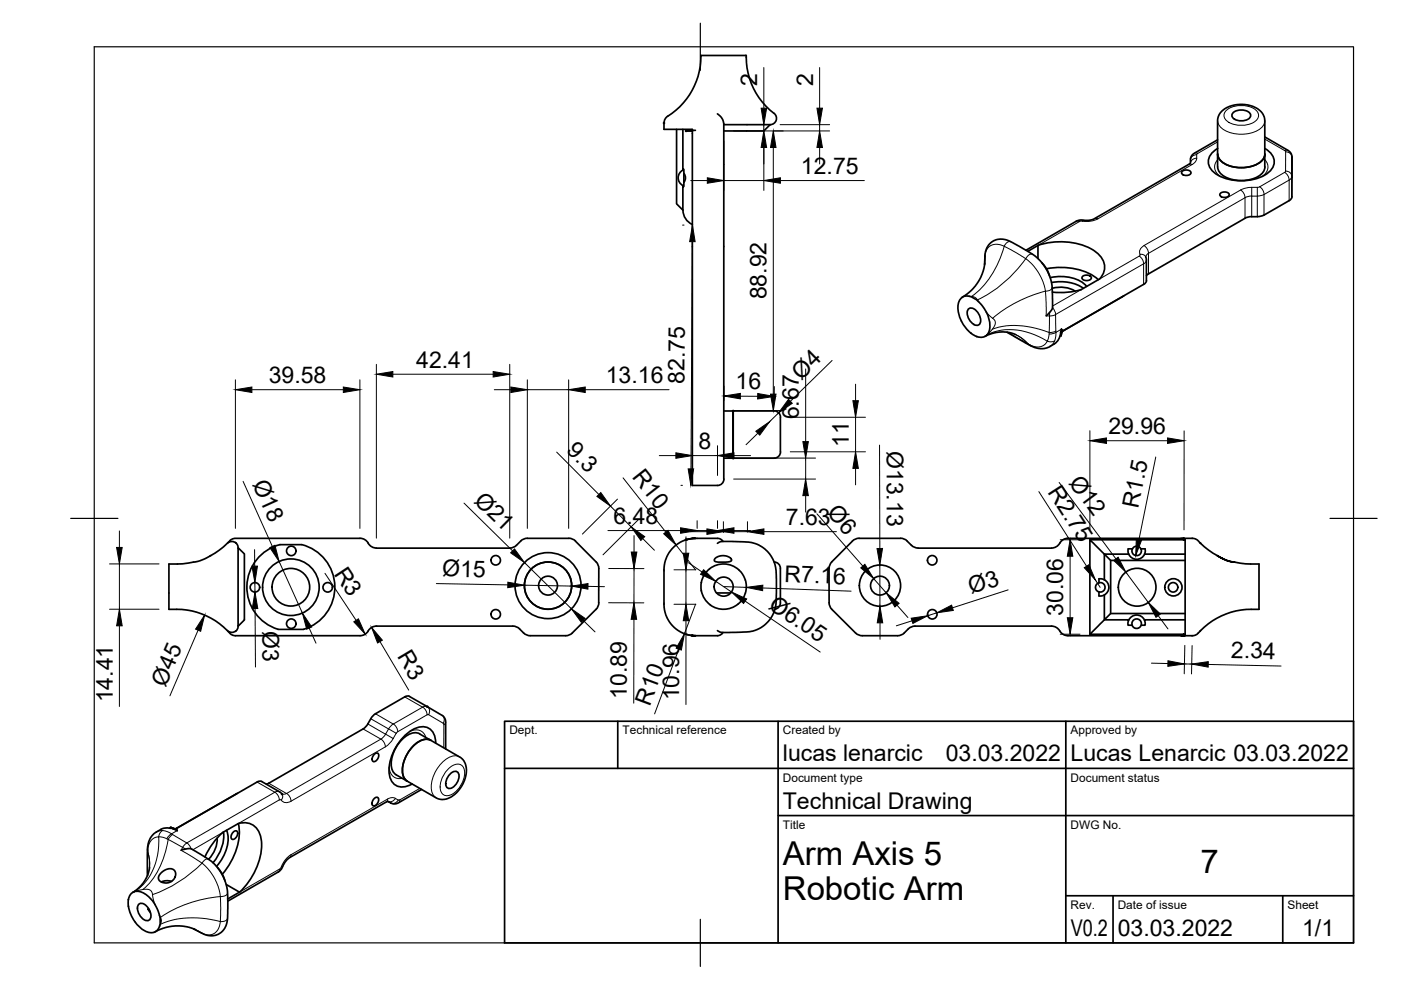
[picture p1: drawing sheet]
<svg xmlns="http://www.w3.org/2000/svg" width="297mm" height="210mm" viewBox="0 0 297 210" stroke-linecap="round" stroke-linejoin="round" font-family="sans-serif">
<!-- layer: Sichtbar -->
<g fill="none" stroke="#000" stroke-width=".36">
<path d="M143.4 27.4v15.8l1.4 1.3v-5.1v.2l.2-.1v-.8l.3-.9-.3-1v-.9h-.2v.2v-8.7M144.8 36.1a1.83 1.83 0 0 0-1 1.6 1.83 1.83 0 0 0 1 1.6M145 36.8v1.9M145.5 27.8h1.3zM146.8 27.8h.1M147.4 27.6h-.6v75.3h5.3a1.34 1.34 0 0 0 1.4-1.3M152.1 24.1l.9 .9 .5 1.2v75.4M153.5 26.4h9.8l-1.4 1.4h-8.4M164.1 24a15 15 0 0 1-5.9-12.2h-9.5a15.7 15.7 0 0 1-7.4 13.1l-.4 .7-.1 1.8h6v.4M164.1 24a1.34 1.34 0 0 1 .5 1.5 1.34 1.34 0 0 1-1.3 .9M250.6 36.4a1.25 1.25 0 0 1 1.9 .2 1.16 1.16 0 0 1-2 0zM258.1 35.4v-9.9l.2-.8 .5-.9 1.2-.9 1.5-.6 1.3-.2 1.6 .1 1.7 .6 1.3 .9 .6 .9 .2 .9v9.9"/>
<path d="M258.1 29.6l-5.1 3-.5 .7-.1 1.3-.2 .2-20.2 11.6-1.2 .3-1.7-.1-.8 .2-10.8 6.3M258.2 32.7a3.4 3.4 0 0 0 3 2.6 6.7 6.7 0 0 0 6.6-1.5l.4-1.1a3.4 3.4 0 0 1-3.2 2.7 6.9 6.9 0 0 1-6.3-1.5zM258.2 35.4a3.4 3.4 0 0 0 3 2.7 6.7 6.7 0 0 0 6.6-1.6l.4-1.1M258.2 31.5a2.94 2.94 0 0 0-1.4 4.5 9.3 9.3 0 0 0 8.5 2.1 6.3 6.3 0 0 0 4.6-2.8 3 3 0 0 0-1.7-3.8M261.4 24a2.63 2.63 0 0 1 3.8 .3 1.63 1.63 0 0 1-2 1.3 1.63 1.63 0 0 1-2-1.3zM268.2 29l4.9 2.9 .6 .6 .2 .7v4.4M273.9 37.7v4M144.8 44.5a3.3 3.3 0 0 0 2 3.1M208.7 56.1l.1-2.1 .5-1.5 .9-1.2 1.5-.6 1.4 .1 1.1 .4 5.3 3.1 1.2 1.1 1.2 1.8 1 2.6 .3 5.5-.5 .8-.9 .9M208.8 55.8l-.4 1.8-.9 2-1.4 1.9-2 1.5M217.9 53.3l2.2-1.3v2.8M220.1 52a14.4 14.4 0 0 1 12.1 1.3 3.7 3.7 0 0 1 .9 5.9"/>
<path d="M220.9 55.7l1.1 1.4 .5 1.4M221.9 57a13.5 13.5 0 0 1 11 2.3M222.7 58.9a8.8 8.8 0 0 1 7.2 1.3l.5 .5M223 59.9a9 9 0 0 1 6.7 1.2M229.5 58.7a1.25 1.25 0 0 1 1.9 .2 1.16 1.16 0 0 1-2 0zM233.1 59.2l-3.8 2.2a15.5 15.5 0 0 1-6.2 .5M242.9 54.5l.2 .4v4.6l-.2 .4-.4 .4M243.5 58.1l-.4 .3M258.7 41.1a1.25 1.25 0 0 1 1.9 .2 1.16 1.16 0 0 1-2 0zM265.4 45.9h1.2M265.4 45.9l-1.4 .4-20.5 11.8M273.9 41.7l-.1 .5-.5 .3-5.3 3.1-1.4 .3"/>
<path d="M205.3 65.5a1.64 1.64 0 0 1 2.2 1.1 1.65 1.65 0 0 1-.2 2.4 2.5 2.5 0 0 1-2-3.5zM205.9 70.7h.1M207.4 63.9l.9 .9 .8 1.4M207.5 63.9a3.1 3.1 0 0 0-3.2-1 2.1 2.1 0 0 0-1.2 2.2 7.6 7.6 0 0 0 2.8 5.6M209.1 66.2a4.6 4.6 0 0 1 .1 4.8 2.7 2.7 0 0 1-3.3-.3M215.3 70.9l-1.5-.4-1.5-.1-1.6 .2-1.9 .7M223.1 61.1a6.2 6.2 0 0 1 4.8 .6M224.9 71.2l.2-.9-.2 1M225.1 70.3l-.2 .1a3.6 3.6 0 0 1-2.7 3.3h-.1a4.6 4.6 0 0 1-4-.6l-4.6-2.7M238 62.9l-13.1 7.6M238.3 62.7l-.3 .2M242.5 60.3l-17.5 10v-.5v.5"/>
<path d="M153.5 97.1h10.6M153.5 87.1h10.6M155.4 87.1v10zM164.1 87.1a1.5 1.5 0 0 1 1.4 2v6.7M165.5 95.8a1.34 1.34 0 0 1-1.4 1.3M48.2 115.2l-1.7 1.4-2.3 1.5-1.8 .8-1.4 .3a18.2 18.2 0 0 1-5.2 .4v9.6a15.5 15.5 0 0 1 12.4 4.5M48.3 115.1l.7-.7 .7-.3h26.6a2.16 2.16 0 0 1 2 1.4 2 2 0 0 0 1.5 .7M49.9 115l.4 .5 .2 .6M50.1 115.2a1.32 1.32 0 0 0-1.9 0M50.5 116.1l1.3 1.3v14l-1.3 1.4zM59.4 115.5h4.5M59.4 115.5a9.3 9.3 0 0 0-7.1 8.8 9.3 9.3 0 0 0 6.6 9.1"/>
<path d="M64 115.5a9.3 9.3 0 0 1 7 8.8 9.3 9.3 0 0 1-6.6 9.1M79.8 116.2h28.3M110.4 114.7a3 3 0 0 1-2.3 1.5M110.4 114.7a1.87 1.87 0 0 1 1.4-.6h8.8l.8 .2 .6 .4M122 114.7l4.4 4.4 .4 .7 .2 .7v7.3l-.2 .8-.4 .6-5.1 5-.6 .4-.8 .2-7.9-.1a3.9 3.9 0 0 1-2.1-1.6l-1.2-.3M145.5 114.4l1.9-.3zM145.5 114.4v.1M151.6 118.4l.8-.4 1.1-.2 1 .3 .5 .4 .1 .3-.7 .3-2.2 .1-.7-.3zM152.1 115.2l1-.4a28.8 28.8 0 0 1 6.6 .3l1.2 .5 1.3 .8 .9 1 .7 1.1 .6 1.4 .1 1.1 .1 4.3a9.7 9.7 0 0 1-.7 4.8l-.7 1.3-.9 1-1 .7-1.4 .6a29.3 29.3 0 0 1-7.2 .3l-.6-.3M153.3 114.8a1.89 1.89 0 0 0-2.3-.7l-4.1 .1-1.4 .2-1.2 .5-1.1 .7-1.3 1.5-.6 1.1-.4 1.6-.1 8.6 .2 1.3 .4 1.2 1 1.5 1.2 1.2 1.8 .9 2 .3M164.1 119.2a1.33 1.33 0 0 1 1.4 1.3M180.7 114.7l-4.3 4.4-.5 .7-.1 .7v7.3l.1 .8 .5 .6 5 5 .6 .4 .8 .2h7.5"/>
<path d="M192.3 114.7a3.1 3.1 0 0 0 2.4 1.5M192.3 114.7l-.6-.4-.8-.2h-8.8a1.87 1.87 0 0 0-1.4 .6M194.6 116.2h28.3M231.1 114.4l20.2 .1v20.2h-.4M235.5 118.8v11.3M239.3 117.5a1.83 1.83 0 0 0 1.7 1.1 1.83 1.83 0 0 0 1.7-1.1M240.1 116.4h-.9l.1 1.1h-5.2l1.4 1.3h15.8M240.1 116.4v-.1a1 1 0 0 1 1.8 .1M240.1 116.3a1.01 1.01 0 0 0 .9 1.5 1.01 1.01 0 0 0 .9-1.5M241.9 116.4h.9l-.1 1.1h8.6M250.4 114.1l.7 .1v.2v-.3M250.9 114.2v.3v-.3h.2"/>
<path d="M251.1 114.1l2 .1a2.29 2.29 0 0 1 1.5 1M251.1 114.1h-24.7a2.21 2.21 0 0 0-2 1.4 2 2 0 0 1-1.5 .7M254.5 115.1v.1M254.5 115.2l1.7 1.4 1.9 1.2M254.5 115.2h.1M258.1 117.8l2 1 1.6 .4-1.8-.4zM261.7 119.2a18.2 18.2 0 0 0 5.2 .4v9.6a16.6 16.6 0 0 0-13.2 5.3l-.7 .3h-1.9M48.2 133.7a1.32 1.32 0 0 0 1.9 0M50.5 132.8l-.2 .7-.4 .4M58.9 133.4h5.5M79.8 132.8h28.9M79.8 132.8a2.23 2.23 0 0 0-2 1.3 2 2 0 0 1-1.5 .7h-26.6l-.8-.3-.6-.7"/>
<path d="M145.5 134.5l1.3 .2M146.8 134.7l.6 .1zM148.7 123.5v1.8M148.7 125.3a4.8 4.8 0 0 0 4.4 3.9 4.8 4.8 0 0 0 4.9-3.3v-.2M148.7 123.5h.1M151.9 125.7h3M153.3 134.1a1.37 1.37 0 0 1-1.2 .7h-4.7M158 123a4.8 4.8 0 0 0-4.9-3.4 4.8 4.8 0 0 0-4.4 3.9M158 123l.2 1.4-.2 1.3M165.5 120.5v6.5a2.11 2.11 0 0 1-.8 2.1l-.4 .1M190.3 134.8l.4-.1a3.2 3.2 0 0 0 1.9-1.4l.6-.4 .8-.1h28.9a2.29 2.29 0 0 1 2 1.3 2 2 0 0 0 1.5 .7h24M233 125.5v.9l1.1-.3"/>
<path d="M233 123.6l-.5 .3-.2 .6 .2 .7 .5 .3M233 123.6a1.01 1.01 0 0 1 1.3 .9 1.01 1.01 0 0 1-1.3 1M234.1 122.9a1.83 1.83 0 0 1 0 3.2M234.1 122.9l-1.1-.2v.9M234.1 126.1v5.3l1.4-1.3h15.8M234.1 122.9v-5.4l-3-3.1v20.1M239.4 131.4a1.83 1.83 0 0 1 1.6-1 1.83 1.83 0 0 1 1.6 1M241.9 132.6a1.01 1.01 0 0 0-.9-1.4 1.01 1.01 0 0 0-1 1.4M250.4 134.8l.7-.1zM250.9 134.5v.2zM250.9 134.5h.4M251.3 131.4h-8.7l.2 1.2h-.9l-.3 .4-.4 .2-.7-.1-.5-.5h-.8l.1-1.2h-5.2l-3 3.1h19.8"/>
<path d="M77 154.6l-20.5 11.6M79.3 160l.3-.2 .5-.1a1.16 1.16 0 0 1-1 1.7 1.01 1.01 0 0 1 .2-1.4zM85.8 147.8l-6.5 3.7-.5 .5-1 1.8-.8 .7M86.8 147.6h-.4l-.6 .1M86.8 147.7l7 4 .4 .4 .3 .8v5.9M89 155.6a3.4 3.4 0 0 0-3.9 1.3 6.7 6.7 0 0 0-1.9 6.5l.8 .9 9 5.1 1.3 .1 1.3-.5 1.1-.8 1-1.2 .8-1.6 .4-1.6-.2-1.7-.6-1.1-.5-.5-8.6-4.9M91.3 157a3.4 3.4 0 0 0-3.8 1.3 6.7 6.7 0 0 0-1.9 6.4l.7 .9M91.4 157a3.4 3.4 0 0 0-4 1.4 6.9 6.9 0 0 0-1.9 6.2l.5 .8 .4 .2M92.4 157.6a2.96 2.96 0 0 0-3.3-3.5 9.2 9.2 0 0 0-6.1 6.3 6.3 6.3 0 0 0 .1 5.4 3 3 0 0 0 4.3 .4M36 175.6l.2-.1 1 .3M36 175.6l-.8-.1a3.9 3.9 0 0 0-2.2 1 4.4 4.4 0 0 0-1.7 3.8M36.2 175.5l1.4 .6z"/>
<path d="M36.3 175.5l.9 .3M46 177.7a6 6 0 0 1-1.8 4.5M47.4 176.4a8.6 8.6 0 0 1-2.2 6.5M48 176.1a7.7 7.7 0 0 1-2.1 7.6M49.4 176.5l.3-.3h.5a1.16 1.16 0 0 1-1 1.7 1.01 1.01 0 0 1 .2-1.4zM50 168.4l-12.9 7.4M50.3 168.2l-.3 .2M50.5 174.6a11.1 11.1 0 0 0-4.9 3.6l-1.4 2-.8 1.5M50.5 174.6a3.7 3.7 0 0 1 4.9 3.4 14.1 14.1 0 0 1-4.6 11.2M50.5 174.6a12.9 12.9 0 0 1-3.4 10.8M54.5 165.8l-17 9.8a.98 .98 0 0 1-1.2 0l-.1-.1M54.5 165.8l.6-.2 .4 .1 3.9 2.3 .4 .4"/>
<path d="M79.3 169.4l.3-.3h.5a1.16 1.16 0 0 1-1 1.7 1.01 1.01 0 0 1 .2-1.4zM82.3 169.9l-20.9 12-.9 .8-.8 1.5-.6 .7-10.8 6.2M89.4 167.4l-5.2 3h-.9l-1.1-.5M95.5 164a1 1 0 0 1 1.4-.4 1 1 0 0 1 .4 1.4l-.4 .9a1.62 1.62 0 0 1-2.1 1.1 2.4 2.4 0 0 1 .7-3zM29.4 191.7a1.64 1.64 0 0 1 2.2 1.1 1.65 1.65 0 0 1-.2 2.4 2.5 2.5 0 0 1-2-3.5zM31.3 180.3v5.3M31.4 192.8l.2 .1M31.4 192.8l.5 .7M31.5 192.7l-.1 .1M31.7 183.9l-.4 1.6-.9 1.6-1 1.2-1.3 .9M32.8 191.7a4.5 4.5 0 0 0-4.3-2.6 2.8 2.8 0 0 0-1.3 3.1 7.2 7.2 0 0 0 4.4 5.5h1.1l.8-.7a3.7 3.7 0 0 0 .2-3.4l-.9-1.9M34 185.2l1-.7 .9-.3a1.32 1.32 0 0 1 1.3 .9 1.32 1.32 0 0 1-.6 1.6l-1 .5-1.4-.2-.4-.3-.2-.4 .1-.5z"/>
<path d="M36.4 186.9l-1.4-.1-.8 .2M38.4 180.3l1.4-.4 .7 .1 3.7 2.2M41.4 197.1l-1.6-.6-2.7-.2-2 .4-2.2 .8M44.2 182.2l1.7 1.5 1.5 2.3 .7 2.1 .2 2.9-.1 4-.6 1.8-.6 .8-.7 .5-1.1 .3h-.9a8.8 8.8 0 0 1-3.3-1.5M46.1 183.9l.9 1.2 .7 1.6M48 187.5l2.8 1.7M50.8 189.2l-2.5 1.4"/>
<circle cx="61.8" cy="116.8" r="1.01"/>
<circle cx="105.1" cy="118.8" r="1.01"/>
<circle cx="197.6" cy="118.8" r="1.01"/>
<circle cx="54" cy="124.5" r="1.01"/>
<circle cx="61.7" cy="124.5" r="4"/>
<circle cx="61.7" cy="124.5" r="6"/>
<circle cx="61.8" cy="132.2" r="1.01"/>
<circle cx="69.5" cy="124.5" r="1.01"/>
<circle cx="105.1" cy="130.2" r="1.01"/>
<circle cx="116.2" cy="124.2" r="5"/>
<circle cx="116.2" cy="124.2" r="2"/>
<circle cx="116.2" cy="124.2" r="7"/>
<circle cx="153.4" cy="124.4" r="2.02"/>
<circle cx="186.6" cy="124.2" r="2"/>
<circle cx="186.6" cy="124.2" r="4.4"/>
<circle cx="197.7" cy="130.2" r="1.01"/>
<circle cx="241.1" cy="124.5" r="4"/>
<circle cx="248.7" cy="124.5" r="1.01"/>
<circle cx="248.8" cy="124.5" r="1.83"/>
</g>
<g fill="#000" stroke="#000" stroke-width=".21">
<circle cx="140.8" cy="26.1" r=".17"/>
<circle cx="145.5" cy="27.8" r=".17"/>
<circle cx="146.8" cy="27.6" r=".17"/>
<circle cx="225" cy="70.3" r=".17"/>
<circle cx="155.4" cy="97.1" r=".17"/>
<circle cx="155.4" cy="87.1" r=".17"/>
<circle cx="145.5" cy="114.4" r=".17"/>
<circle cx="250.9" cy="114.2" r=".17"/>
<circle cx="251.1" cy="114.4" r=".17"/>
<circle cx="146.8" cy="134.7" r=".17"/>
<circle cx="250.9" cy="134.7" r=".17"/>
<circle cx="251.1" cy="134.7" r=".17"/>
<circle cx="90.6" cy="149.8" r=".17"/>
<circle cx="36.2" cy="175.5" r=".17"/>
<circle cx="59.8" cy="168.4" r=".17"/>
</g>
<!-- layer: Sichtbar schmal -->
<g fill="none" stroke="#000" stroke-width=".21">
<path d="M252.1 34.8l.6 .1M252.7 34.9l-19.9 11.5h-.7M253.3 32.5h.6M253.7 33.5l-.1 .6-.9 .8M253.7 32.8v.7M253.7 32.8a1.25 1.25 0 0 0-1.3 1.1M253.7 33.5a1.26 1.26 0 0 0-1.3 1.1M253.9 32.5l-.2 .3M258.1 30.1l-4.2 2.4M258.2 25.6a3.4 3.4 0 0 0 3 2.6 6.7 6.7 0 0 0 6.6-1.5l.4-1.1M258.2 33.9a2.22 2.22 0 0 0 .5 3.5M260.1 23.4a5.4 5.4 0 0 1 6.2 0 1.51 1.51 0 0 1-.5 2.6 5.6 5.6 0 0 1-5.7-.4 1.4 1.4 0 0 1 0-2.2z"/>
<path d="M265.4 39.7v1.9l-1.4 .3M266.6 39.7v1.9l1.4-.4M267.1 39.6l.5 .5 .4 1.1M268.2 29.5l4.2 2.4 .2 .3a1.23 1.23 0 0 1 1.3 1.1M268.2 33.9a2.22 2.22 0 0 1-.6 3.5M272.6 36.3l-.2 .2M272.6 32.2v4.1a1.25 1.25 0 0 1 1.3 1.1M273.1 31.9h-.7M273.3 38.2l-.4-1.1-.5-.6-5.5 3.2a8 8 0 0 0-3.9 .6M273.3 38.2l-5.3 3M273.3 38.2v4.3M273.9 37.7v-4.4v8.4"/>
<path d="M273.9 33.3h.1M273.9 37.4l-.1 .4-.5 .4M208.8 54.3l-.1 1.8M212.9 52.2l-1.1-.4h-.7l-.7 .1-.7 .4-.8 1.4-.1 2.1M212.9 52.2l4.6 2.7M212.9 52.2a19.4 19.4 0 0 1-6.9 10.6M214.3 51.3l-.7 .1-.7 .8M217.5 54.9l1.4 1.2 1.4 1.9 .8 1.7 .6 2.1M217.5 54.8a26.8 26.8 0 0 1-10.3 8.8M218.9 53.9l-.7 .1-.7 .8M228.2 46.9l.6 .1M229.5 46.9l-.7 .1-8.7 5"/>
<path d="M229.7 46.7l-.2 .2M232.7 46.4l-1.5 .5h-1.7M241.5 54.3l.2-.4a1.11 1.11 0 0 1 1.2 .5M242.6 52.1l.5 .5 .4 1.1M242.6 52.1a1.48 1.48 0 0 0-.9 1.8M243.1 55.1l-.2 .5-.4 .3-.4-1.1-.6-.5-8.4 4.9M243.5 53.7v4.4M243.5 53.7l-.4 .3-.2 .5M264 41.9l-.4-1.1-.6-.5-20.5 11.8M264 41.9l-20.5 11.8M264 41.9v4.4M265.4 45.9v-4.3h1.2v4.3"/>
<path d="M268 41.2v4.4M205.5 62.8a1.72 1.72 0 0 1 1.9 1.1M209.1 66.2l1.4 1.3M210.5 67.5a1.35 1.35 0 0 1 0 2.2l-1.3 1.3a12.6 12.6 0 0 1 12 .8l.8 .5 .5-1.8 1.4-.3M213.6 70.5l4.5 2.5M218.1 73l.2 .1M218.3 73.1l.2 .2M221.7 61.7a28.5 28.5 0 0 0-11.2 5.8M221.7 61.8l.1 5.2h.7v3.5a17.3 17.3 0 0 0-12.1-.7M222.5 67l1.3-.3 .1 3.5M222.5 66.2v.8M223.1 60.9l-.4 .6-1 .2"/>
<path d="M223.2 65.3l.4 .6 .2 .8M223.6 72.3a1.81 1.81 0 0 1-1.6 0l-.4 .6-.6 .5-.7 .2-.9-.1-1.3-.5-1.6-1.4-1.2-.7a8.3 8.3 0 0 1 2.6 2l.2 .1M223.9 70.2v.3M223.9 70.5l-.7 .2-.8 .1M225.5 70.1l-.5-.3-1.1 .7-.3 1.7-.4 .7-.6 .6M229.2 61.4l-6 3.5M242.5 60.3v-4.4l-18.7 10.8M77 154.6l3.8 2.1-20.1 11.5-3.7-2.1M78 153.5l3.7 2.2 .7-1.1M78.6 152.4l3.8 2.2M81.7 158.4l-20 11.5M81.7 155.6l1.7 1-1 1.2-.7 .5"/>
<path d="M81.8 155.7l-1 1 .7 .9 .2 .7M82.4 154.6l1-1.1 .5 .5 .4 1.1M82.4 154.5l1.6 1M84 155.5l-.6 1.1M84.3 155.1l-.3 .4M85.8 147.8l3.8 2.1-6.2 3.6-3.8-2.2M86.9 155.1a2.26 2.26 0 0 1 3.4 1.3M89.6 149.9a.97 .97 0 0 1 1.2 .1 .97 .97 0 0 1 .2 1.1l-.1 .4-.4 .1-.1-.8zM90.5 151.6l-6.2 3.5M90.9 151.5l3.1 1.8M93.7 151.6a1.21 1.21 0 0 1 .3 1.7M94 153.3l.1 .3v5"/>
<path d="M94.5 153.1l-.4 .5M34.5 176.1a1.38 1.38 0 0 0-.8 1.3l.6 .1a11.8 11.8 0 0 1 3.7 1.7l.7 .5 .9-1-3.2-1.9M36.4 176.8l-.6 .4-.4 .6M36.6 176.9l-.3 .2a2.52 2.52 0 0 0-.9 2.1 16.2 16.2 0 0 1-5.1 9.4M37.5 175.6l.1 .5-1.2 .7-1-.5-.8-.2h-.7l-.7 .3M47.2 176.5l-6.3 3.7M54.5 165.8l3.8 2.2-18.7 10.7 .6 .5 .3 .8M59.2 169.6l-8.7 5M59.2 169.6h.3a1.51 1.51 0 0 0 2.2 .3M59.3 167.9l-.5-.1-.5 .2 .5 .5 .4 1.1M59.6 169.6a1.1 1.1 0 0 0 .2-1.3l.4 .1 .6-.2 .3 .2 .4 .7 .2 .8M81.9 170.1l.3-.7-20.5 11.8"/>
<path d="M82.2 169.4l1-.3 .6 .2a1.25 1.25 0 0 1-1.5 .6M82.2 169.9l.6 .3M82.3 169.9l.5 .3M82.5 162.7a2.26 2.26 0 0 0 2.8 2.3M82.8 170.2h.1M83.8 169.3l.6 .3M84.4 169.6a1.27 1.27 0 0 1-1.6 .6M84.8 169.6h-.4M89 167.2l-4.2 2.4-.3 .6M94.9 163.2a2.33 2.33 0 0 1 3-.9 3.4 3.4 0 0 1-.1 4.1 4.1 4.1 0 0 1-3 2.3 1.79 1.79 0 0 1-1.4-2.5 6 6 0 0 1 1.5-3zM97.5 160.5a3.4 3.4 0 0 0-3.9 1.3 6.7 6.7 0 0 0-1.9 6.4l.8 .9M31.3 180.3v.2a2.71 2.71 0 0 1 2.4-3.1 12.9 12.9 0 0 1-4.6 11.2l-.7 .5 1.2-.4 1.3-.2a1.34 1.34 0 0 1 1.5 1.7l.4 1.5"/>
<path d="M31.3 180.4v.1a7.9 7.9 0 0 1 .4 3.4 7.6 7.6 0 0 0-.4-3.3v4.9M31.3 180.1v.2M33.8 194.1a1.73 1.73 0 0 1 0 2.3M39.4 180l-.7-.3-.3 .6 4.4 2.7M41 196.9l1.9 1M42.8 183l1.1 1 1 1.2 .8 1.4 .6 1.5 .4 1.9v5.4a19.1 19.1 0 0 0-12.7 .6M42.8 183a28.2 28.2 0 0 1-10.4 6.7M44.2 182.2l-.7 .1-.7 .7M46.7 190.1a26.7 26.7 0 0 0-12.6 4.4M48.3 194.6l-.5 .6-1.1 .2-.2 1-.4 .8-1 .9-.8 .1-1-.1-1.9-1M48.3 189.3l-.5 .6-1.1 .2M59.2 184.3l-8.4 4.9"/>
<path d="M60 183.7l-.3 .1M61.7 181.2a8.3 8.3 0 0 0-2.6 3.6l-.1 .1M61.7 181.2l-.3 .6"/>
</g>
<g fill="#000" stroke="#000" stroke-width=".21">
<circle cx="225" cy="69.8" r=".08"/>
<circle cx="37.6" cy="176.1" r=".08"/>
</g>
<!-- layer: Border -->
<path d="M20 9.9h267v190h-267zM148.5 4.9v10M15 109.9h10M282 109.9h10M148.5 194.9v10" fill="none" stroke="#000" stroke-width=".25"/>
<!-- layer: TitleBlock -->
<path d="M107 152.9h180v47h-180zM131 152.9v10M165 152.9v47M226 152.9v47M107 162.9h180M165 172.9h122M226 189.9h61M236 189.9v10M272 189.9v10" fill="none" stroke="#000" stroke-width=".36"/>
<!-- layer: Dimensions -->
<g fill="none" stroke="#000" stroke-width=".21">
<path d="M161.9 14.3v8.6M173.8 14.3v8.6M146.5 38.3h3.5M153.5 29.9v10.5M153.5 38.3h8.4M155.6 27.8h20.3M161.9 26.4v1.4M161.9 29.9v10.5M164 31.3v52.3M165.4 26.4h10.5M165.5 38.3h17.8M173.8 26.4v1.4"/>
<path d="M173.8 31.3v3.5M144.7 47.7h.3M146.8 51.2l-.3 48.2M79.8 77.3v36.8M83.3 79.3h21.3M108.1 77.3v36.8M170.8 78.2v15.4M176.4 76.4l-8.8 8.7M49.9 80.5v31.5M53.4 82.6h19.4M76.3 80.5v31.5M104.8 82.6h3.5"/>
<path d="M111.8 82.6h8.8M111.8 80.5v31.5M118 95.9l9 8.9M120.6 80.5v31.5M124.1 82.6h17.8M139.8 96.6h3.5M146.8 94.5v6.3M146.8 96.6h5.3M152.1 94.5v6.3M153.5 81.9v3.1M155.6 97.1h17.3M155.6 87.1h10.5"/>
<path d="M155.6 96.6h3.5M157 84h3.6M160.7 91.9l-2.5 2.4M164.2 82l-.1 3M165.1 87.5l-1.9 1.9M167.6 95.8h15.9M167.6 88.5h15.9M170.8 97.1v4.5M181.4 81.5v3.5M181.4 88.5v7.3M181.4 99.3v3.5M186.5 94.4v21.9"/>
<path d="M231.1 91.3v21M234.6 93.4h12.9M245 96.9l-3.5 17.5M251.1 91.3l-.1 21M23.2 119.6h10.5M25.3 112.6v3.5M25.3 119.6v9.6M51.5 102.1l6.2 13.8M54 116.5v3.5M59.2 119.1l4.9 10.9M98.4 106.7l10.3 10.1M111.2 119.3l10 9.8"/>
<path d="M128.9 112.5h15.4M129.4 107.3l4.4 4.4M130.9 105.8l-7.4 7.4M132.1 101.3l9.1 11.5M134.4 113.6v3.4M135.3 110.2l-7.5 7.4M136.3 114.2l2.4 2.5M143.3 115.6l4.2 5.2M144.4 102.9h.3M145.4 113.8v3.5M146 119.3l2.8 2M146.4 112.7h3.5"/>
<path d="M147.8 110.4v1.6M147.8 112.5h4.3M152.1 110.4v1.6M153.4 110.6v2.3M153.4 112.7h5.1M155.6 101.6h17.3M155.6 112.5h3.5M158.5 110.6v2.2M162 112.7h15.3M170.8 105.1v3.5M173.2 108.9l9.7 11.1M186.5 119.8l.1 8.7"/>
<path d="M220.3 104.2l10.1 15.9M224.6 102.3l12 16.2M224.8 114.4h4.2M226.9 117.9v13.1M23.2 129.2h10.5M25.3 132.7v17.1M42 133.6l-6 13.9M54 123.5l.1 2M54.1 129l.1 12.4M65.6 133.2l1.4 3.2M68.9 121.6l6.6 9.9M80.6 136l6.1 10.3"/>
<path d="M92.5 123.7l15.2 .3M111.2 124.1l10 .2M123.7 131.5l2.5 2.5M124.7 124.3l3.5 .1M129 127.8h7.5M129.1 120.5l7.4 .1M134.4 131.3v17.8M134.4 120.5v7.3M142.9 120.8h4.7M142.9 128.1h4.7M143.9 137.6l-5.1 13.8M145.4 120.8v7.3"/>
<path d="M145.4 131.6v17.8M147.5 128.1l-2.4 6.3M151.7 123.2l3.4 2.3M153.4 124.4l4.8 .1M158 127.5l15.9 10.8M161.7 124.7l18.7 .6M185.2 122.7l2.7 3M186.6 132.1v3.4M190.2 128.3l2.3 2.6M193.4 131.6l-3.4 1.1M198.6 129.9l-1.9 .6M213.7 125.1l-11.8 3.8"/>
<path d="M224.8 134.5h4.2M232.3 123l1 1.5M238.7 121.3l4.8 6.4M245.6 130.5l2 2.8M251.2 136.8l-.1 6.1M252.8 136.9l-.2 6M244.1 140.6l3.5 .1M251.1 140.8h1.6M256.2 140.9l15.4 .3"/>
</g>
<g fill="#000" stroke="#000" stroke-width=".21">
<path d="M150 37.7l3.5 .6-3.5 .6zM161.9 27.8l.6 3.5h-1.1zM161.4 22.9h1.1l-.6 3.5zM164 27.8l.5 3.5h-1.1zM161.9 38.3l3.6-.6v1.2zM173.8 27.8l.6 3.5h-1.2zM173.2 22.9h1.2l-.6 3.5zM146.8 47.7l.6 3.5h-1.2zM79.8 79.3l3.5-.5v1.1zM104.6 78.8l3.5 .5-3.5 .6zM49.9 82.6l3.5-.5v1.1zM72.8 82.1l3.5 .5-3.5 .6z"/>
<path d="M108.3 82.1l3.5 .5-3.5 .6zM120.6 82.6l3.5-.5v1.1zM143.3 96l3.5 .6-3.5 .6zM145.9 99.4h1.2l-.6 3.5zM152.1 96.6l3.5-.6v1.2zM153.5 84l3.5-.6v1.2zM160.3 91.4l2.9-2-2.1 2.9zM160.7 83.4l3.4 .6-3.5 .6zM163.4 83.6h1.1l-.5 3.5zM167.2 84.7l.8 .8-2.9 2zM170.2 93.6h1.2l-.6 3.5zM181.4 95.8l.6 3.5h-1.2z"/>
<path d="M180.8 85h1.2l-.6 3.5zM231.1 93.4l3.5-.5v1.1zM247.5 92.9l3.6 .5-3.6 .6zM24.7 116.1h1.2l-.6 3.5zM57.2 116.1l1.1-.5 .9 3.5zM108.3 117.2l.8-.8 2.1 2.9zM126.6 105.3l.8-.9 2 2.9zM133.8 117h1.2l-.6 3.5zM133.8 111.7l2.9 2.1-.8 .8zM140.7 113.2l.9-.7 1.7 3.1zM144.3 111.9l3.5 .6-3.5 .6zM144.9 117.3h1.1l-.6 3.5z"/>
<path d="M149.9 112.1l3.5 .6-3.5 .6zM152.1 112.5l3.5-.6v1.2zM158.5 112.7l3.5-.6v1.2zM170.8 101.6l.6 3.5h-1.2zM182.5 120.4l.9-.8 1.8 3.1zM185.9 116.3h1.2l-.6 3.5zM226.9 114.4l.6 3.5h-1.2zM229.9 120.4l1-.7 1.4 3.3zM236.1 118.8l1-.7 1.6 3.2zM240.9 114.2l1.2 .3-1.3 3.3zM25.3 129.2l.6 3.5h-1.2zM43.4 130.4l-.9 3.5-1-.5z"/>
<path d="M53.4 120h1.2l-.6 3.5zM54.1 125.5l.6 3.5h-1.2zM64.1 130l2 2.9-1.1 .5zM75 131.8l1-.6 1.4 3.2zM78.8 133l2.3 2.7-1 .6zM107.7 123.4l3.5 .7-3.5 .5zM121.2 129.1l2.9 2-.8 .8zM121.2 124.3l3.5-.6v1.2zM134.4 127.8l.6 3.5h-1.2zM145.1 134.4l-.6 3.4-1.1-.4zM145.4 128.1l.6 3.5h-1.1zM149.2 120.8l2.5 2.4-3.2-1.4z"/>
<path d="M155.1 125.5l3.2 1.5-.7 .9zM158.2 124.5l3.5-.4v1.1zM186.6 128.5l.6 3.6h-1.2zM187.9 125.7l2.7 2.2-.9 .8zM193.2 131.1l3.5-.6-3.2 1.7zM198.6 129.9l3.2-1.6 .3 1.1zM226.3 131h1.2l-.6 3.5zM243.5 127.7l2.5 2.5-.9 .7zM247.6 140.1l3.5 .7-3.5 .5zM252.7 140.8l3.5-.5v1.1z"/>
</g>
<g font-size="7">
<text x="166" y="183.4">Arm Axis 5</text>
<text x="254.5" y="185.2">7</text>
<text x="166" y="190.9">Robotic Arm</text>
</g>
<g font-size="4.9">
<text x="160.5" y="18.2" transform="rotate(-90 160.5 18.2)">2</text>
<text x="172.4" y="18.2" transform="rotate(-90 172.4 18.2)">2</text>
<text x="169.8" y="36.8">12.75</text>
<text x="162.5" y="63.5" transform="rotate(-90 162.5 63.5)">88.92</text>
<text x="88.2" y="77.9">42.41</text>
<text x="57" y="81.2">39.58</text>
<text x="128.4" y="81.2">13.16</text>
<text x="145.1" y="81.4" transform="rotate(-90 145.1 81.4)">82.75</text>
<text x="156" y="82.5">16</text>
<text x="169.9" y="80.7" transform="rotate(-44 169.9 80.7)">Ø4</text>
<text x="169.4" y="88.9" transform="rotate(-90 169.4 88.9)">6.67</text>
<text x="119.9" y="95.7" transform="rotate(45 119.9 95.7)">9.3</text>
<text x="148.1" y="95.1">8</text>
<text x="180" y="94.7" transform="rotate(-90 180 94.7)">11</text>
<text x="188" y="95.6" transform="rotate(90 188 95.6)">Ø13.13</text>
<text x="235" y="92">29.96</text>
<text x="133.9" y="101.2" transform="rotate(52 133.9 101.2)">R10</text>
<text x="53.4" y="102.5" transform="rotate(66 53.4 102.5)">Ø18</text>
<text x="100.3" y="106.4" transform="rotate(44 100.3 106.4)">Ø21</text>
<text x="222" y="104.3" transform="rotate(57 222 104.3)">R2.75</text>
<text x="226.5" y="102.3" transform="rotate(53 226.5 102.3)">Ø12</text>
<text x="241.3" y="107.9" transform="rotate(-79 241.3 107.9)">R1.5</text>
<text x="130.1" y="111">6.48</text>
<text x="166.6" y="111.3">7.63</text>
<text x="175.2" y="108.8" transform="rotate(49 175.2 108.8)">Ø6</text>
<text x="70.7" y="121.6" transform="rotate(57 70.7 121.6)">R3</text>
<text x="93.7" y="122.2" transform="rotate(1 93.7 122.2)">Ø15</text>
<text x="166.3" y="123.4" transform="rotate(2 166.3 123.4)">R7.16</text>
<text x="205.9" y="126" transform="rotate(-18 205.9 126)">Ø3</text>
<text x="162.8" y="128.8" transform="rotate(34 162.8 128.8)">Ø6.05</text>
<text x="225.4" y="130.6" transform="rotate(-90 225.4 130.6)">30.06</text>
<text x="55.6" y="133.7" transform="rotate(89 55.6 133.7)">Ø3</text>
<text x="84.1" y="139.2" transform="rotate(59 84.1 139.2)">R3</text>
<text x="261" y="139.5" transform="rotate(1 261 139.5)">2.34</text>
<text x="23.9" y="148.9" transform="rotate(-90 23.9 148.9)">14.41</text>
<text x="35.1" y="145.8" transform="rotate(-67 35.1 145.8)">Ø45</text>
<text x="132.9" y="148.2" transform="rotate(-90 132.9 148.2)">10.89</text>
<text x="137.8" y="149.9" transform="rotate(-70 137.8 149.9)">R10</text>
<text x="144" y="148.5" transform="rotate(-90 144 148.5)">10.96</text>
<text x="166" y="161.4">lucas lenarcic</text>
<text x="200.5" y="161.4">03.03.2022</text>
<text x="227" y="161.4">Lucas Lenarcic 03.03.2022</text>
<text x="166" y="171.4">Technical Drawing</text>
<text x="227" y="198.6">V0.2</text>
<text x="237" y="198.4">03.03.2022</text>
<text x="276.1" y="198.6">1/1</text>
</g>
<g font-size="2.5">
<text x="108" y="155.7">Dept.</text>
<text x="132" y="155.7">Technical reference</text>
<text x="166" y="155.7">Created by</text>
<text x="227" y="155.7">Approved by</text>
<text x="166" y="165.7">Document type</text>
<text x="227" y="165.7">Document status</text>
<text x="166" y="175.7">Title</text>
<text x="227" y="175.7">DWG No.</text>
<text x="227" y="192.7">Rev.</text>
<text x="237" y="192.7">Date of issue</text>
<text x="273" y="192.7">Sheet</text>
</g>
</svg>
